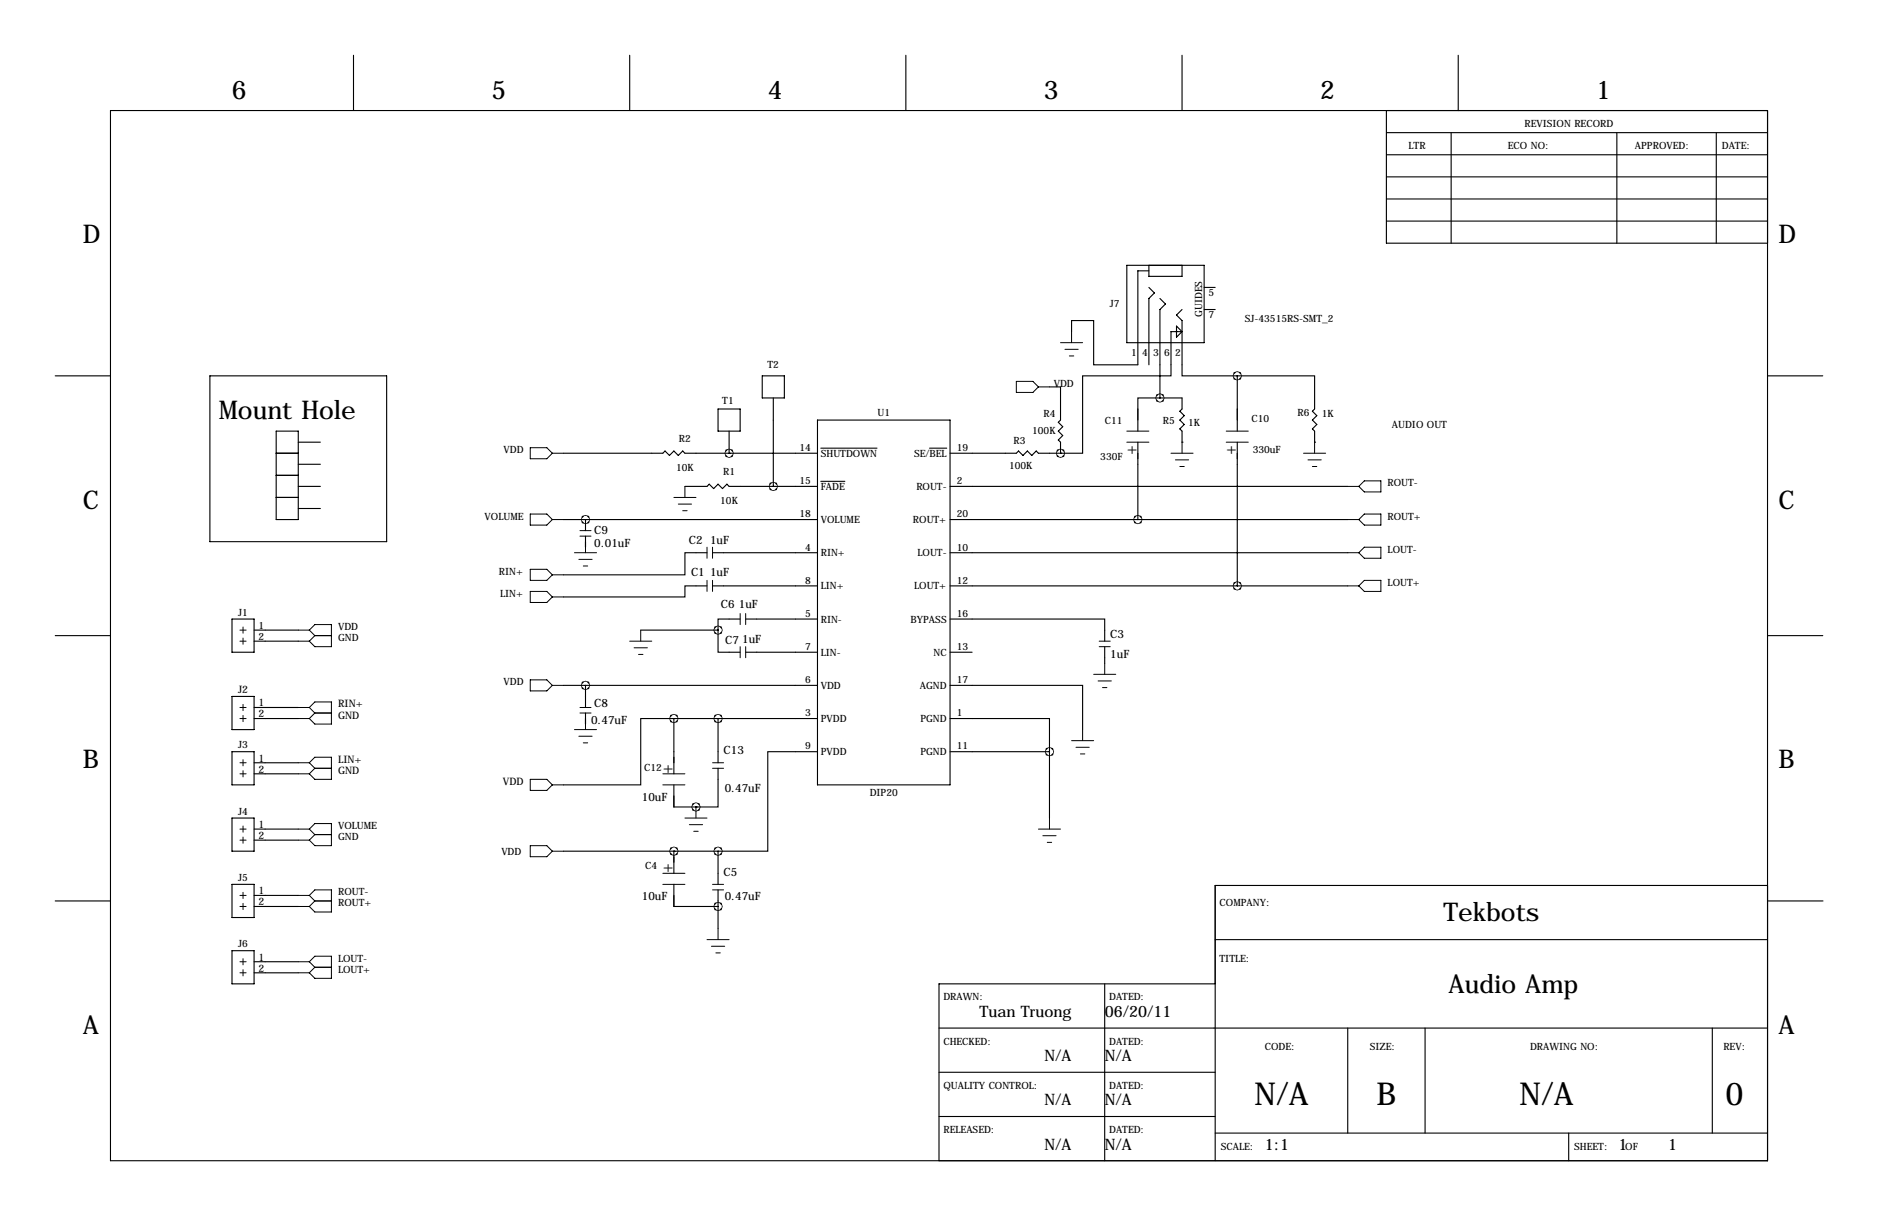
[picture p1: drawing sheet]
<svg xmlns="http://www.w3.org/2000/svg" width="432mm" height="279mm" viewBox="0 0 432 279" stroke-linecap="round" stroke-linejoin="round" font-family="sans-serif">
<g fill="none" stroke="#000" stroke-width=".25">
<path d="M81.3 12.7v12.7M144.8 12.7v12.7M208.3 12.7v12.7M271.8 12.7v12.7M335.3 12.7v12.7M25.4 25.4h381v241.3h-381zM318.8 30.5h87.6M318.8 35.6h87.6M318.8 25.4v30.5h87.6M333.7 30.5v25.4M371.8 30.5v25.4M394.6 30.5v25.4"/>
<path d="M318.8 45.7h87.6M318.8 50.8h87.6M318.8 40.6h87.6M259.1 61h17.8v17.7h-17.8zM264.2 62.2h-2.6v21.6h-10.1v-10.1h-5.1v2.5M264.2 61v2.5h7.6v-2.5M264.2 66l1.2 1.3-1.2 1.3v15.2M266.7 68.6l1.3 1.2-1.3 1.3v20.3M270.5 74.9l1.3 1.3-1.3 1.3zM271.8 76.2h-2.6v10.2h-20.3v17.7h-5.1M271.8 71.1l-1.3 1.3 1.3 1.3v12.7h12.7M276.9 71.1h2.5"/>
<path d="M276.9 66h2.5M12.7 86.4h12.7M48.3 86.4h40.6v38.1h-40.6zM63.5 99.1h5.1v20.3h-5.1zM165.1 94h5.1v5.1h-5.1zM167.6 99.1v5M175.3 86.4h5v5h-5zM177.8 91.4v20.4M188 96.5h30.4v83.8h-30.4zM241.3 88.9h2.5v7.6l-.5 .5 1 1-1 1.1 1 1-1 1 .5 .5v2.5M266.7 91.4h-5.1v7.7M266.7 91.4h5.1v2.6l-.5 .5 1 1-1 1 1 1-1 1.1 .5 .5v2.5"/>
<path d="M284.5 86.4h17.8v7.6l-.5 .5 1 1-1 1 1 1-1 1.1 .5 .5v2.5M284.5 86.4v12.7M406.4 86.4h12.7M63.5 104.1h5.1M63.5 109.2h5.1M63.5 114.3h5.1M68.6 111.8h5.1M68.6 101.6h5.1M68.6 106.7h5.1M68.6 116.8h5.1M129.5 104.1h22.9l.5-.5 1 1 1-1 1.1 1 1-1 .5 .5h30.5M129.5 119.4h58.5"/>
<path d="M134.6 119.4h.1M134.6 119.4v2.5M157.5 111.8h5.1l.5-.5 1 1 1-1 1 1 1-1 .5 .5h20.4M167.6 104.1h.1M188.7 103h12.9M188.7 110.6h5.6M213.7 103h4M218.4 111.8h91.5M218.4 104.1h15.3l.5-.5 1 1 1-1 1 1 1.1-1 .5 .5h5M218.4 119.4h91.5M243.8 104.1h.1M261.6 101.6v17.8"/>
<path d="M271.8 101.6h.1M284.5 101.6v33M302.3 101.6h.1M134.6 123.2v2.5M162.6 134.6h-5.1v2.6h-28M162.6 127h-5.1v5.1h-28M163.8 134.6h24.2M163.8 127h24.2M218.4 134.6h91.5M218.4 127h91.5M12.7 146h12.7M53.3 142.2h5.1v7.7h-5.1z"/>
<path d="M58.4 144.8h10.2M58.4 147.3h10.2M129.5 157.5h58.5M134.6 157.5v5.1M147.3 144.8h17.8M165.1 144.8v5.1h5.1M170.2 142.2h-5.1v2.6M171.4 142.2h16.6M171.4 149.9h16.6M218.4 157.5h30.5v10.1M218.4 142.2h35.6v5.1M218.4 149.9h5.1"/>
<path d="M254 148.6v3.8M406.4 146h12.7M53.3 172.7h5.1v7.6h-5.1zM53.3 160h5.1v7.6h-5.1zM58.4 165.1h10.2M58.4 162.6h10.2M58.4 175.3h10.2M58.4 177.8h10.2M134.6 163.8v2.6M154.9 165.1h-7.6v15.2h-17.8M154.9 165.1v12.7M154.9 165.1h33.1"/>
<path d="M165.1 176.5v8.9h-5.1M165.1 165.1v10.2M188 172.7h-11.5v22.9h-11.4M218.4 165.1h22.9v7.6M218.4 172.7h22.9M241.3 172.7v15.3M53.3 188h5.1v7.6h-5.1zM58.4 190.5h10.2M58.4 193h10.2M129.5 195.6h35.6M154.9 195.6h.1M154.9 180.3v5.1h5.1"/>
<path d="M154.9 195.6v5.1M160 185.4h.1M165.1 195.6v7.6M12.7 207h12.7M53.3 218.4h5.1v7.7h-5.1zM53.3 203.2h5.1v7.6h-5.1zM58.4 205.7h10.2M58.4 208.3h10.2M154.9 203.2v5.1h10.2M165.1 204.5v8.9M279.4 215.9h127M406.4 203.5h-127v63.2"/>
<path d="M406.5 207h12.7M58.4 221h10.2M58.4 223.5h10.2M215.9 236.2h190.5M254 226.1v40.6M279.4 226.1h-63.5v40.6M309.9 236.2v24.1M327.7 236.2v24.1M393.7 236.2v24.1M215.9 246.4h63.5M215.9 256.5h63.5M279.4 260.3h127"/>
<path d="M360.7 260.3v6.4"/>
</g>
<g fill="none" stroke="#000" stroke-width=".23">
<path d="M243.8 78.7h5.1M246.4 76.2v2.5M233.7 87.6h3.8l1.3 1.3-1.3 1.3h-3.8zM238.8 88.9h2.5M244.9 80.3h3M245.9 81.8h1M259.1 99.1h5.1M281.9 99.1h5.1M121.9 102.9h3.8l1.3 1.2-1.3 1.3h-3.8zM121.9 118.1h3.8l1.3 1.3-1.3 1.3h-3.8zM127 104.1h2.5M127 119.4h2.5"/>
<path d="M154.9 114.3h5.1M156 115.8h3M157 117.3h1M157.5 111.8v2.5M259.1 101.6h5.1M269.2 104.1h5.1M270.3 105.7h3M271.3 107.2h1M271.8 101.6v2.5M281.9 101.6h5.1M299.7 104.1h5.1M300.7 105.7h3.1"/>
<path d="M301.8 107.2h1M302.3 101.6v2.5M309.9 111.8h2.5M309.9 119.4h2.5M312.4 111.8l1.3-1.3h3.8v2.5h-3.8zM312.4 119.4l1.3-1.3h3.8v2.6h-3.8zM121.9 130.8h3.8l1.3 1.3-1.3 1.2h-3.8zM121.9 135.9h3.8l1.3 1.3-1.3 1.2h-3.8zM127 137.2h2.5M127 132.1h2.5M132.1 127h5.1M133.1 128.5h3"/>
<path d="M133.3 121.9h2.6M133.3 123.2h2.6M134.1 130h1M134.6 124.5v2.5M162.6 125.7v2.6M162.6 133.3v2.6M163.8 125.7v2.6M163.8 133.3v2.6M309.9 127h2.5M309.9 134.6h2.5M312.4 134.6l1.3-1.3h3.8v2.6h-3.8zM312.4 127l1.3-1.3h3.8v2.6h-3.8z"/>
<path d="M55.2 147.3h1.4M55.2 144.8h1.4M55.9 144.1v1.4M55.9 146.6v1.4M68.6 147.3h2.5M68.6 144.8h2.5M71.1 144.8l1.3-1.3h3.8v5.1h-3.8l-1.3-1.3M71.1 144.8l1.3 1.2M72.4 146h3.8M72.4 146l-1.3 1.3M121.9 156.2h3.8l1.3 1.3-1.3 1.3h-3.8zM127 157.5h2.5"/>
<path d="M144.8 147.3h5.1M145.8 148.8h3M146.8 150.4h1M147.3 144.8v2.5M170.2 141v2.5M170.2 148.6v2.5M171.4 141v2.5M171.4 148.6v2.5M251.5 154.9h5M252.5 156.5h3M252.7 147.3h2.6M252.7 148.6h2.6"/>
<path d="M253.5 158h1M254 152.4v2.5M55.2 162.6h1.4M55.2 177.8h1.4M55.2 175.3h1.4M55.2 165.1h1.4M55.9 161.8v1.5M55.9 164.4v1.4M55.9 174.5v1.5M55.9 177.1v1.4M68.6 162.6h2.5M68.6 177.8h2.5"/>
<path d="M68.6 175.3h2.5M68.6 165.1h2.5M71.1 162.6l1.3-1.3h3.8v5.1h-3.8l-1.3-1.3M71.1 175.3l1.3-1.3h3.8v5.1h-3.8l-1.3-1.3M71.1 162.6l1.3 1.2M71.1 175.3l1.3 1.2M72.4 163.8h3.8M72.4 176.5h3.8M72.4 163.8l-1.3 1.3M72.4 176.5l-1.3 1.3M121.9 179.1h3.8l1.3 1.2-1.3 1.3h-3.8zM132.1 167.6h5.1"/>
<path d="M133.1 169.2h3M133.3 162.6h2.6M133.3 163.8h2.6M134.1 170.7h1M134.6 165.1v2.5M152.4 177.8h5.1M163.8 175.3h2.6M163.8 176.5h2.6M246.4 170.2h5.1M247.4 171.7h3M248.4 173.2h1M248.9 167.6v2.6"/>
<path d="M55.2 190.5h1.4M55.2 193h1.4M55.9 189.8v1.4M55.9 192.3v1.5M68.6 190.5h2.5M68.6 193h2.5M71.1 190.5l1.3-1.3h3.8v5.1h-3.8l-1.3-1.3M71.1 190.5l1.3 1.3M72.4 191.8h3.8M72.4 191.8l-1.3 1.2M121.9 194.3h3.8l1.3 1.3-1.3 1.2h-3.8zM127 180.3h2.5"/>
<path d="M127 195.6h2.5M152.4 180.3h5.1M157.5 188h5.1M158.5 189.5h3M159.5 191h1M160 185.4v2.6M238.8 190.5h5M239.8 192h3M240.8 193.5h1M241.3 188v2.5M55.2 205.7h1.4M55.2 208.3h1.4"/>
<path d="M55.9 205v1.5M55.9 207.6v1.4M68.6 205.7h2.5M68.6 208.3h2.5M71.1 205.7l1.3-1.2h3.8v5h-3.8l-1.3-1.2M71.1 205.7l1.3 1.3M72.4 207h3.8M72.4 207l-1.3 1.3M152.4 200.7h5.1M152.4 203.2h5.1M162.6 215.9h5M163.6 217.4h3"/>
<path d="M163.8 203.2h2.6M163.8 204.5h2.6M164.6 218.9h1M165.1 213.4v2.5M55.2 221h1.4M55.2 223.5h1.4M55.9 220.3v1.4M55.9 222.8v1.4M68.6 221h2.5M68.6 223.5h2.5M71.1 221l1.3-1.3h3.8v5.1h-3.8l-1.3-1.3M71.1 221l1.3 1.2"/>
<path d="M72.4 222.2h3.8M72.4 222.2l-1.3 1.3"/>
</g>
<path d="M241.2 172.7a.1 .1 0 0 0 .2 0 .1 .1 0 0 0-.2 0zM165 195.6a.1 .1 0 0 0 .2 0 .1 .1 0 0 0-.2 0zM165 208.3a.1 .1 0 0 0 .2 0 .1 .1 0 0 0-.2 0zM165 144.8a.1 .1 0 0 0 .2 0 .1 .1 0 0 0-.2 0zM134.6 157.5a.07 .07 0 0 0 .1 0 .07 .07 0 0 0-.1 0zM154.9 195.6a.07 .07 0 0 0 .1 0 .07 .07 0 0 0-.1 0zM134.6 119.4a.07 .07 0 0 0 .1 0 .07 .07 0 0 0-.1 0zM284.4 134.6a.07 .07 0 0 0 .1 0 .07 .07 0 0 0-.1 0zM261.6 119.4a.07 .07 0 0 0 .1 0 .07 .07 0 0 0-.1 0zM243.8 104.1a.07 .07 0 0 0 .1 0 .07 .07 0 0 0-.1 0zM266.6 91.4a.1 .1 0 0 0 .2 0 .1 .1 0 0 0-.2 0zM284.4 86.4a.07 .07 0 0 0 .1 0 .07 .07 0 0 0-.1 0zM165 165.1a.1 .1 0 0 0 .2 0 .1 .1 0 0 0-.2 0zM160 185.4a.07 .07 0 0 0 .1 0 .07 .07 0 0 0-.1 0zM154.9 165.1a.07 .07 0 0 0 .1 0 .07 .07 0 0 0-.1 0zM167.6 104.1a.07 .07 0 0 0 .1 0 .07 .07 0 0 0-.1 0zM177.7 111.8a.1 .1 0 0 0 .2 0 .1 .1 0 0 0-.2 0z" fill="#000" stroke="#000" stroke-width="1.9"/>
<g font-size="7.3">
<text x="288.4" y="254">N/A</text>
<text x="316.5" y="254">B</text>
<text x="349.4" y="254">N/A</text>
<text x="396.7" y="254">0</text>
</g>
<g font-size="5.9">
<text x="53.3" y="22.9">6</text>
<text x="113" y="22.9">5</text>
<text x="176.5" y="22.9">4</text>
<text x="240" y="22.9">3</text>
<text x="303.5" y="22.9">2</text>
<text x="367" y="22.9">1</text>
<text x="19" y="55.9">D</text>
<text x="408.9" y="55.9">D</text>
<text x="50.3" y="96.3">Mount Hole</text>
<text x="19" y="116.8">C</text>
<text x="408.9" y="116.8">C</text>
<text x="19" y="176.5">B</text>
<text x="408.9" y="176.5">B</text>
<text x="331.9" y="211.6">Tekbots</text>
<text x="333" y="228.1">Audio Amp</text>
<text x="19" y="237.5">A</text>
<text x="408.9" y="237.5">A</text>
</g>
<g font-size="3.6">
<text x="259.1" y="104.4">+</text>
<text x="281.9" y="104.4">+</text>
<text x="152.4" y="177.5">+</text>
<text x="152.4" y="200.4">+</text>
<text x="225.2" y="233.7">Tuan Truong</text>
<text x="254" y="233.7">06/20/11</text>
<text x="240.1" y="243.8">N/A</text>
<text x="254" y="243.8">N/A</text>
<text x="240.1" y="254">N/A</text>
<text x="254" y="254">N/A</text>
<text x="240.1" y="264.2">N/A</text>
<text x="254" y="264.2">N/A</text>
<text x="290.8" y="264.2">1:1</text>
<text x="372.1" y="264.2">1</text>
<text x="383.5" y="264.2">1</text>
</g>
<g font-size="2.6">
<text x="136.7" y="122.7">C9</text>
<text x="136.7" y="125.8">0.01uF</text>
<text x="158.4" y="125">C2</text>
<text x="163.3" y="125">1uF</text>
<text x="158.9" y="132.4">C1</text>
<text x="163.3" y="132.3">1uF</text>
<text x="165.7" y="139.8">C6</text>
<text x="169.9" y="139.7">1uF</text>
<text x="166.8" y="147.9">C7</text>
<text x="170.6" y="147.8">1uF</text>
<text x="255.3" y="146.6">C3</text>
<text x="255.3" y="151.2">1uF</text>
<text x="135.9" y="166.4">0.47uF</text>
<text x="136.7" y="162.6">C8</text>
<text x="166.4" y="173.2">C13</text>
<text x="147.6" y="184">10uF</text>
<text x="166.6" y="181.9">0.47uF</text>
<text x="166.4" y="201.2">C5</text>
<text x="147.6" y="206.8">10uF</text>
<text x="166.6" y="206.8">0.47uF</text>
</g>
<g font-size="2.4">
<text x="54.7" y="159.3">J2</text>
<text x="59.4" y="162.3">1</text>
<text x="59.4" y="164.8">2</text>
<text x="77.7" y="162.6">RIN+</text>
<text x="77.7" y="165.1">GND</text>
<text x="59.4" y="175">1</text>
<text x="59.4" y="177.5">2</text>
<text x="77.7" y="175.3">LIN+</text>
<text x="77.7" y="177.8">GND</text>
<text x="115.6" y="180.3">VDD</text>
<text x="59.4" y="190.2">1</text>
<text x="59.4" y="192.8">2</text>
<text x="59.4" y="205.5">1</text>
<text x="59.4" y="208">2</text>
<text x="59.4" y="220.7">1</text>
<text x="59.4" y="223.3">2</text>
</g>
<g font-size="2.3">
<text x="350.5" y="29.2">REVISION RECORD</text>
<text x="323.8" y="34.3">LTR</text>
<text x="346.7" y="34.3">ECO NO:</text>
<text x="375.9" y="34.3">APPROVED:</text>
<text x="395.9" y="34.3">DATE:</text>
<text x="255.2" y="70.4">J7</text>
<text x="277.9" y="67.9">5</text>
<text x="276.4" y="72.8" transform="rotate(-90 276.4 72.8)">GUIDES</text>
<text x="277.9" y="73">7</text>
<text x="286.2" y="73.9">SJ-43515RS-SMT_2</text>
<text x="260" y="81.8">1</text>
<text x="262.6" y="81.8">4</text>
<text x="265.1" y="81.8">3</text>
<text x="267.7" y="81.8">6</text>
<text x="270.2" y="81.8">2</text>
<text x="176.5" y="84.7">T2</text>
<text x="242.3" y="88.9">VDD</text>
<text x="166.1" y="92.8">T1</text>
<text x="201.8" y="95.5">U1</text>
<text x="239.9" y="95.8">R4</text>
<text x="298.3" y="95.6">R6</text>
<text x="303.9" y="95.8">1K</text>
<text x="156.1" y="101.6">R2</text>
<text x="237.3" y="99.8">100K</text>
<text x="254" y="97.4">C11</text>
<text x="267.3" y="97.4">R5</text>
<text x="273.2" y="97.8">1K</text>
<text x="287.8" y="96.9">C10</text>
<text x="320" y="98.3">AUDIO OUT</text>
<text x="115.8" y="104.1">VDD</text>
<text x="183.8" y="103.6">14</text>
<text x="188.7" y="104.9">SHUTDOWN</text>
<text x="210.2" y="104.9">SE/BEL</text>
<text x="220" y="103.6">19</text>
<text x="232" y="107.8">100K</text>
<text x="233.1" y="102.1">R3</text>
<text x="253" y="105.7">330F</text>
<text x="288" y="104.1">330uF</text>
<text x="155.4" y="108.3">10K</text>
<text x="166.3" y="109.2">R1</text>
<text x="183.8" y="111.3">15</text>
<text x="188.7" y="112.6">FADE</text>
<text x="210.7" y="112.6">ROUT-</text>
<text x="220" y="111.3">2</text>
<text x="319" y="111.8">ROUT-</text>
<text x="111.4" y="119.4">VOLUME</text>
<text x="165.6" y="115.9">10K</text>
<text x="183.8" y="118.9">18</text>
<text x="220" y="118.9">20</text>
<text x="319" y="119.4">ROUT+</text>
<text x="188.7" y="120.2">VOLUME</text>
<text x="209.9" y="120.2">ROUT+</text>
<text x="185.1" y="126.5">4</text>
<text x="188.7" y="127.8">RIN+</text>
<text x="211" y="127.8">LOUT-</text>
<text x="220" y="126.5">10</text>
<text x="319" y="127">LOUT-</text>
<text x="114.7" y="132.1">RIN+</text>
<text x="115" y="137.2">LIN+</text>
<text x="185.1" y="134.1">8</text>
<text x="188.7" y="135.4">LIN+</text>
<text x="210.2" y="135.4">LOUT+</text>
<text x="220" y="134.1">12</text>
<text x="319" y="134.6">LOUT+</text>
<text x="54.8" y="141.5">J1</text>
<text x="185.1" y="141.7">5</text>
<text x="188.7" y="143">RIN-</text>
<text x="209.4" y="143">BYPASS</text>
<text x="220" y="141.7">16</text>
<text x="59.4" y="144.5">1</text>
<text x="59.4" y="147.1">2</text>
<text x="77.7" y="144.8">VDD</text>
<text x="77.7" y="147.3">GND</text>
<text x="185.1" y="149.4">7</text>
<text x="220" y="149.4">13</text>
<text x="188.7" y="150.7">LIN-</text>
<text x="214.6" y="150.7">NC</text>
<text x="115.8" y="157.5">VDD</text>
<text x="185.1" y="157">6</text>
<text x="188.7" y="158.3">VDD</text>
<text x="211.5" y="158.3">AGND</text>
<text x="220" y="157">17</text>
<text x="185.1" y="164.6">3</text>
<text x="188.7" y="165.9">PVDD</text>
<text x="211.6" y="165.9">PGND</text>
<text x="220" y="164.6">1</text>
<text x="54.8" y="172">J3</text>
<text x="185.1" y="172.2">9</text>
<text x="188.7" y="173.5">PVDD</text>
<text x="211.6" y="173.5">PGND</text>
<text x="220" y="172.2">11</text>
<text x="148.1" y="177">C12</text>
<text x="200" y="183">DIP20</text>
<text x="54.8" y="187.2">J4</text>
<text x="77.7" y="190.5">VOLUME</text>
<text x="77.7" y="193">GND</text>
<text x="115.3" y="196.3">VDD</text>
<text x="54.8" y="202.4">J5</text>
<text x="148.3" y="199.6">C4</text>
<text x="77.7" y="205.7">ROUT-</text>
<text x="77.7" y="208.3">ROUT+</text>
<text x="280.4" y="208.3">COMPANY:</text>
<text x="54.8" y="217.7">J6</text>
<text x="77.7" y="221">LOUT-</text>
<text x="280.4" y="221">TITLE:</text>
<text x="77.7" y="223.5">LOUT+</text>
<text x="216.9" y="229.9">DRAWN:</text>
<text x="255" y="229.9">DATED:</text>
<text x="216.9" y="240">CHECKED:</text>
<text x="255" y="240">DATED:</text>
<text x="290.8" y="241.3">CODE:</text>
<text x="315" y="241.3">SIZE:</text>
<text x="351.8" y="241.3">DRAWING NO:</text>
<text x="396.2" y="241.3">REV:</text>
<text x="216.9" y="250.2">QUALITY CONTROL:</text>
<text x="255" y="250.2">DATED:</text>
<text x="216.9" y="260.3">RELEASED:</text>
<text x="255" y="260.3">DATED:</text>
<text x="280.7" y="264.2">SCALE:</text>
<text x="361.9" y="264.2">SHEET:</text>
<text x="373.7" y="264.2">OF</text>
</g>
</svg>
